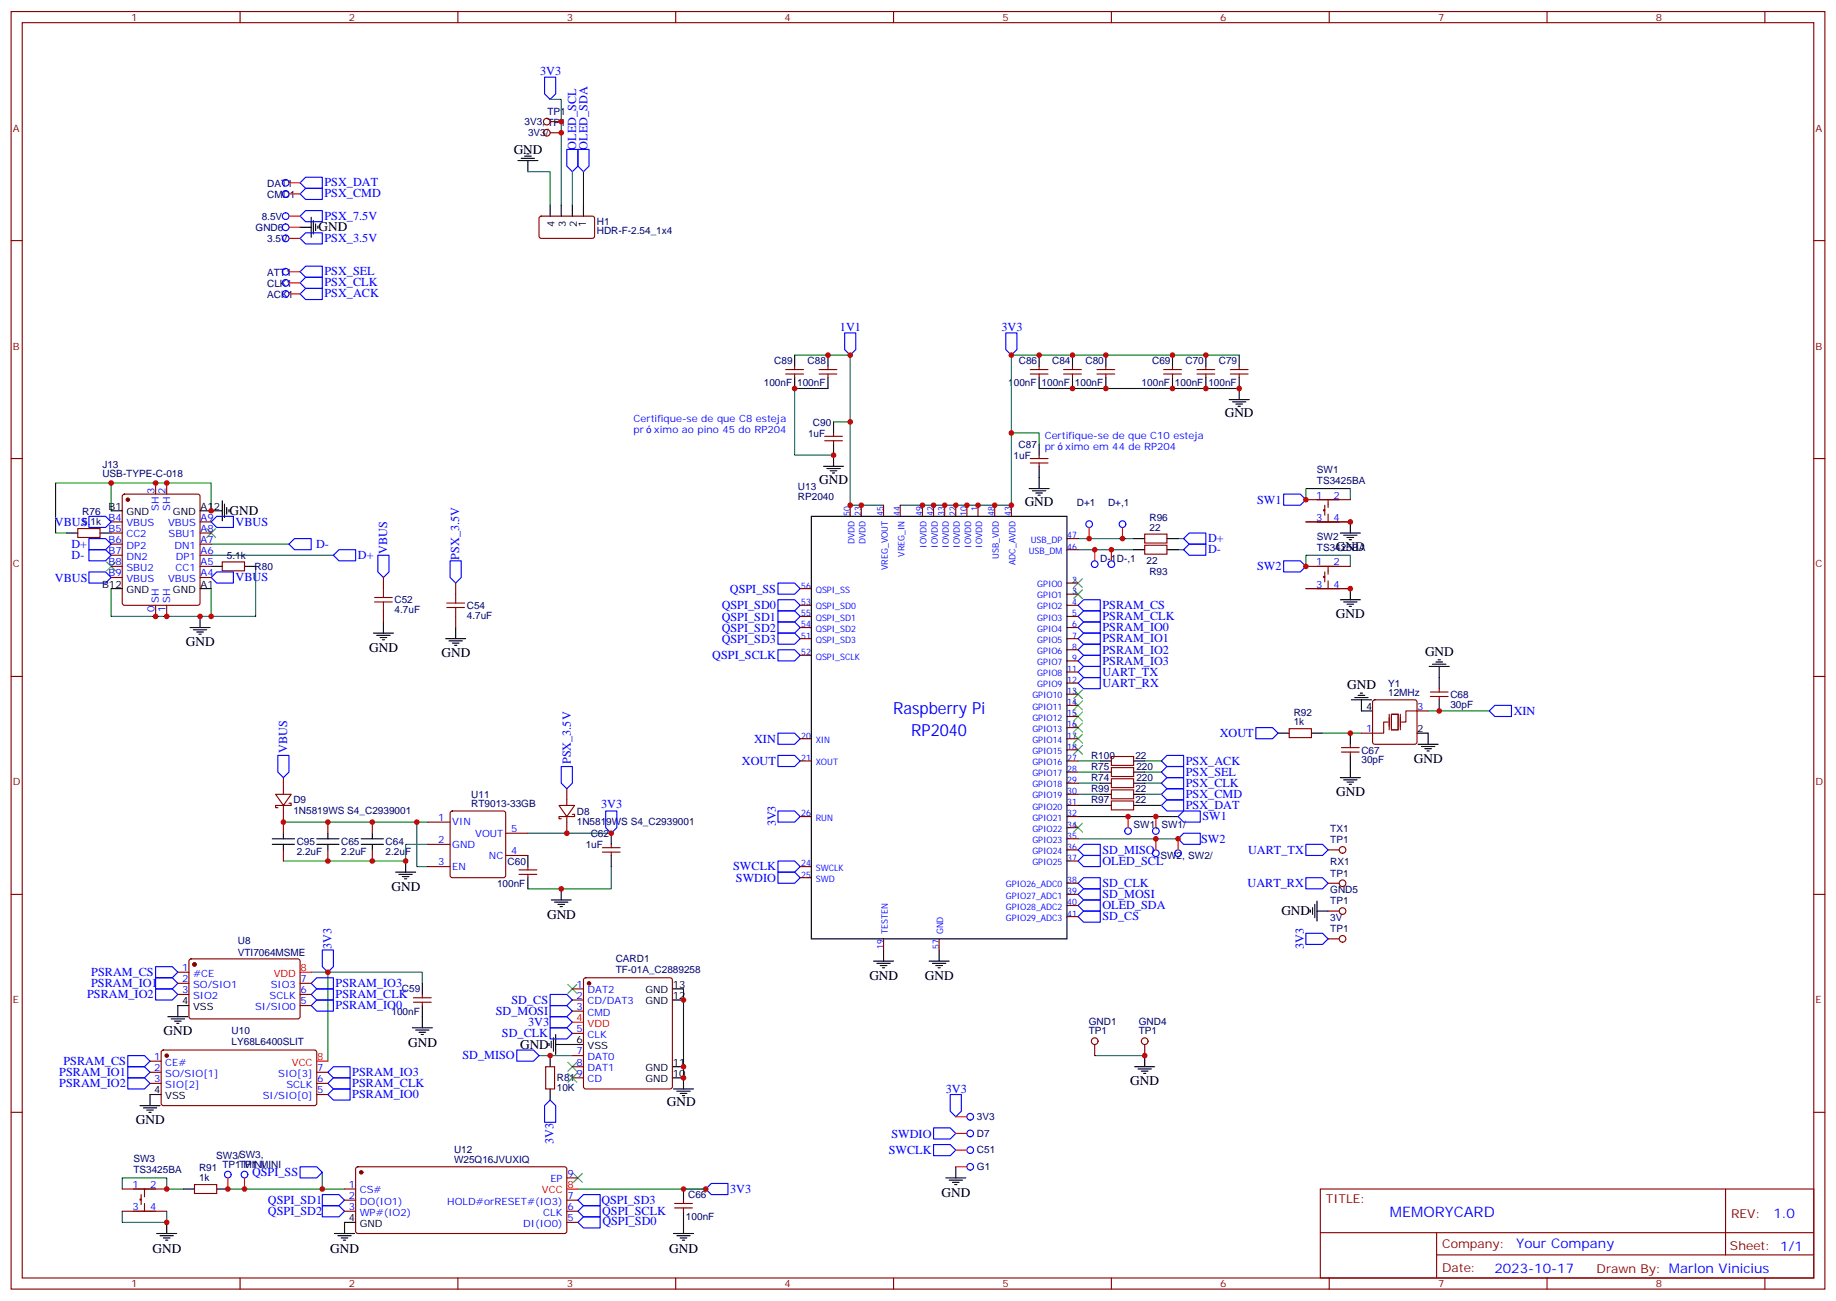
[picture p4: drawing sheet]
<svg xmlns="http://www.w3.org/2000/svg" width="583mm" height="413mm" viewBox="0 0 583 413" stroke-linecap="round" stroke-linejoin="round" font-family="sans-serif">
<g fill="none" stroke="#870000" stroke-width=".35">
<path d="M3.5 3.7h575.8v405.3h-575.8zM7.1 7.2h568.6v398.3h-568.6zM76.2 3.7v3.5M145.3 3.7v3.5M214.5 3.7v3.5M283.6 3.7v3.5M352.8 3.7v3.5M421.9 3.7v3.5M491.1 3.7v3.5M560.2 3.7v3.5M3.5 76.3h3.6M171.3 68.8l.5-.2h16.5l.4 .7v5.9l-.7 .4h-16.5l-.4-.7v-5.6z"/>
<path d="M575.7 76.3h3.6M249.4 118.7h5.7M249.4 117.3h5.7M252.2 116.2v1.1M252.2 118.7v1M260 118.7h5.6M260 117.3h5.6M262.8 116.2v1.1M262.8 118.7v1M327 118.7h5.7M327 117.3h5.7M329.8 116.2v1.1"/>
<path d="M329.8 118.7v1M337.6 118.7h5.7M337.6 117.3h5.7M340.4 116.2v1.1M340.4 118.7v1M348.2 118.7h5.6M348.2 117.3h5.6M351 116.2v1.1M351 118.7v1M369.4 118.7h5.6M369.4 117.3h5.6M372.2 116.2v1.1"/>
<path d="M372.2 118.7v1M379.9 118.7h5.7M379.9 117.3h5.7M382.8 116.2v1.1M382.8 118.7v1M390.5 118.7h5.7M390.5 117.3h5.7M393.3 116.2v1.1M393.3 118.7v1M261.8 139.8h5.6M261.8 138.4h5.6M264.6 137.4v1"/>
<path d="M264.6 139.8v1.1M3.5 145.5h3.6M39 157l.5-.2h23.3l.5 .2 .2 .5v33.8l-.2 .5-.5 .3h-23.3l-.5-.3-.2-.5v-33.8zM49.4 153.2v3.6M52.9 153.2v3.6M327 145.5h5.7M327 146.9h5.7M329.8 144.4v1.1M329.8 146.9v1.1M414.5 158.5h14.1M421.6 158.5v2.5M575.7 145.5h3.6"/>
<path d="M24.7 167.7h7v2.8h-7zM35.3 165.6h3.5M35.3 169.1h3.5M35.3 172.6h3.5M35.3 176.2h3.5M35.3 179.7h3.5M63.5 165.6h3.5M63.5 169.1h3.5M63.5 172.6h3.5M63.5 176.2h3.5M63.5 179.7h3.5M70.6 178.3h7v2.8h-7z"/>
<path d="M269.9 160.3v3.5M273.4 160.3v3.5M280.5 160.3v3.5M285.8 160.3v3.5M292.8 160.3v3.5M296.3 160.3v3.5M299.9 160.3v3.5M303.4 160.3v3.5M306.9 160.3v3.5M310.4 160.3v3.5M315.7 160.3v3.5M321 160.3v3.5"/>
<path d="M338.7 170.9h3.5M338.7 174.4h3.5M363.4 173h7v2.8h-7zM363.4 169.5h7v2.8h-7zM414.5 165.6h14.1M414.5 179.7h14.1M420.5 161.7h-.3v.4h.3M420.5 160.3v3.2M421.6 163.1v2.5M421.6 179.7v2.5M35.3 183.2h3.5M49.4 192.1v3.5"/>
<path d="M52.9 192.1v3.5M63.5 183.2h3.5M121.7 183.2v3.6M121.7 193.8v3.5M144.6 185v3.5M144.6 195.6v3.5M254 186.8h3.5M254 199.1h3.5M254 195.6h3.5M254 192.1h3.5M338.7 199.1h3.5M338.7 195.6h3.5"/>
<path d="M338.7 192.1h3.5M338.7 188.5h3.5M338.7 185h3.5M414.5 186.8h14.1M420.5 182.9h-.3v.3h.3M420.5 181.5v3.1M421.6 184.3v2.5M3.5 214.6h3.6M254 202.6h3.5M254 207.9h3.5M338.7 209.7h3.5M338.7 206.2h3.5"/>
<path d="M338.7 202.6h3.5M338.7 216.7h3.5M338.7 213.2h3.5M454 219.6h5.7M456.8 218.5v1.1M575.7 214.6h3.6M254 234.4h3.5M338.7 234.4h3.5M338.7 237.9h3.5M338.7 230.9h3.5M338.7 227.3h3.5M338.7 223.8h3.5"/>
<path d="M338.7 220.3h3.5M409.2 231.2h7.1v2.8h-7.1zM425.8 238.6h5.6M425.8 237.2h5.6M428.6 236.1v1.1M428.6 238.6v1.1M432.2 232.6h3.5M435.9 222.2l.5-.2h12.7l.5 .2 .2 .5v12.7l-.2 .5-.5 .2h-12.7l-.5-.2-.2-.5v-12.7zM449.8 225.6h3.5M454 221h5.7M456.8 221v1M87.5 252h4.9l-2.4 3.6z"/>
<path d="M90 246.7v5.3M90 255.6v8.8M91.7 254.8h.7v.8h-4.9v.7h.7M143.1 257.5l.5-.2h16.2l.5 .2 .2 .5v19.8l-.2 .5-.5 .2h-16.2l-.5-.3-.2-.4v-19.8zM177.4 255.6h5l-2.5 3.5zM179.9 250.3v5.3M179.9 259.1v5.3M181.7 258.4h.7v.7h-5v.7h.8M254 259.1h3.5M254 241.4h3.5M338.7 259.1h3.5M338.7 255.6h3.5"/>
<path d="M338.7 252h3.5M338.7 248.5h3.5M338.7 245h3.5M338.7 241.4h3.5M352.8 247.1h7v2.8h-7zM352.8 243.6h7v2.8h-7zM352.8 254.1h7v2.9h-7zM352.8 250.6h7v2.8h-7zM352.8 240h7v2.9h-7zM90 269.7v3.5M104.1 260.8v3.6M104.1 269.7v3.5"/>
<path d="M118.2 260.8v3.6M118.2 269.7v3.5M135.8 260.8h7.1M135.8 267.9h7.1M135.8 275h7.1M160.5 271.4h7.1M160.5 264.4h7.1M164.7 277.4h5.7M164.7 276h5.7M167.6 275v1M167.6 277.4v1.1M191.2 270.4h5.6"/>
<path d="M191.2 269h5.6M194 267.9v1.1M194 270.4v1M254 275h3.5M254 278.5h3.5M338.7 273.2h3.5M338.7 269.7h3.5M338.7 266.1h3.5M338.7 262.6h3.5M3.5 283.8h3.6M280.5 297.9v3.5M298.1 297.9v3.5"/>
<path d="M338.7 283.8h3.5M338.7 290.8h3.5M338.7 287.3h3.5M338.7 280.2h3.5M575.7 283.8h3.6M56.4 308.5h3.6M56.4 312h3.6M56.4 315.5h3.6M60.2 304.4l.5-.2 34.1 .1 .4 .6v18l-.7 .4-34.1-.1-.4-.6v-17.7zM95.2 312h3.6M95.2 315.5h3.6M95.2 319.1h3.6"/>
<path d="M131.2 318h5.7M131.2 316.6h5.7M134.1 315.5v1.1M134.1 318v1.1M181.7 317.3h3.5M181.7 313.8h3.5M185.4 310.4l.5-.2h26.8l.5 .2 .2 .5v33.9l-.2 .5-.5 .2h-26.8l-.5-.2-.2-.5v-33.9zM47.6 336.7h3.6M51.4 333.4l.5-.2h48.2l.4 .7v16.5l-.7 .4-48.2-.1-.4-.6v-16.2zM173.2 338.5h2.8v7h-2.8zM181.7 338.5h3.5M181.7 334.9h3.5"/>
<path d="M181.7 327.9h3.5M181.7 320.8h3.5M3.5 352.9h3.6M47.6 340.2h3.6M47.6 343.7h3.6M100.5 340.2h3.6M100.5 343.7h3.6M100.5 347.3h3.6M181.7 342h3.5M575.7 352.9h3.6M38.8 377.3h14.1M44.8 379v3.2"/>
<path d="M45.9 377.3v2.4M61.7 375.8h7.1v2.9h-7.1zM109.4 377.3h3.5M113.1 370.4l.5-.2 65.9 .1 .4 .6v20l-.7 .5-65.9-.1-.4-.6v-19.8zM179.9 373.7h3.5M419.1 377.3h156.6v28.2h-156.6zM547.7 377.3v20.9M38.8 384.3h14.1M44.8 380.4h-.4v.4h.4M45.9 381.8v2.5M109.4 384.3h3.5M109.4 380.8h3.5"/>
<path d="M179.9 384.3h3.5M179.9 380.8h3.5M179.9 387.8h3.5M214.1 383.3h5.7M214.1 381.8h5.7M217 380.8v1M217 383.3v1M419.1 391.1h156.5M456 398.2h119.6M456 391.1v14.1M76.2 405.5v3.5M145.3 405.5v3.5"/>
<path d="M214.5 405.5v3.5M283.6 405.5v3.5M352.8 405.5v3.5M421.9 405.5v3.5M491.1 405.5v3.5M560.2 405.5v3.5"/>
</g>
<g fill="none" stroke="#000" stroke-width=".35">
<path d="M164.4 50.9h6.3M165.5 50.2h4.2M166.5 49.5h2.1M167.2 48.8h.7M167.6 50.9v3.6M95.2 72.1h3.6M98.8 68.9v6.4M99.5 70v4.2M100.2 71v2.2M100.9 71.8v.7M174.6 65.1v3.5M178.2 65.1v3.5"/>
<path d="M181.7 65.1v3.5M185.2 65.1v3.5M252.2 112.7v3.5M252.2 119.7v3.6M262.8 112.7v3.5M262.8 119.7v3.6M329.8 112.7v3.5M329.8 119.7v3.6M340.4 112.7v3.5M340.4 119.7v3.6M351 112.7v3.5M351 119.7v3.6"/>
<path d="M372.2 112.7v3.5M372.2 119.7v3.6M382.8 112.7v3.5M382.8 119.7v3.6M393.3 112.7v3.5M393.3 119.7v7.1M264.6 133.8v3.6M390.2 126.8h6.3M391.2 127.5h4.3M392.3 128.2h2.1M393 128.9h.7M70.6 158.9v6.3"/>
<path d="M71.3 159.9v4.3M261.4 148h6.4M262.5 148.7h4.2M263.5 149.4h2.1M264.2 150.1h.7M264.6 140.9v7.1M326.7 155h6.3M327.7 155.7h4.3M328.8 156.4h2.1M329.5 157.1h.7M329.8 140.9v3.5M329.8 148v7"/>
<path d="M21.2 169.1h3.5M31.7 169.1h3.6M35.3 162.1h3.5M63.5 162.1h7.1M67 179.7h3.6M72 161v2.1M72.7 161.7v.7M77.6 179.7h3.5M257.5 163.8h81.2v134.1h-81.2zM359.8 174.4h3.6M359.8 170.9h3.6M370.4 174.4h3.5"/>
<path d="M370.4 170.9h3.5M425.4 169.1h6.4M426.5 169.8h4.2M427.6 170.5h2.1M428.3 171.2h.7M428.6 165.6v3.5M35.3 186.8h3.5M60.3 199.1h6.4M61.4 199.8h4.2M63.5 195.6v3.5M63.5 186.8h3.5M121.7 197.3v3.6"/>
<path d="M144.6 199.1v3.5M425.4 190.3h6.4M426.5 191h4.2M427.6 191.7h2.1M428.3 192.4h.7M428.6 186.8v3.5M62.4 200.5h2.2M63.1 201.2h.8M118.5 200.9h6.4M119.6 201.6h4.2M120.6 202.3h2.2M121.4 203h.7"/>
<path d="M141.5 202.6h6.3M142.5 203.3h4.3M143.6 204h2.1M144.3 204.8h.7M431.8 219.9h.7M453.7 211.5h6.3M454.7 210.7h4.3M455.8 210h2.1M456.5 209.3h.7M456.8 211.5v7M405.7 232.6h3.5M416.3 232.6h3.5"/>
<path d="M428.6 232.6v3.5M428.6 239.7v7M429 222h6.3M430 221.3h4.3M431.1 220.6h2.1M432.2 222v3.6h3.5M449.8 232.6h3.5v3.5M450.1 236.1h6.4M451.2 236.9h4.2M452.3 237.6h2.1M453 238.3h.7M456.8 222v3.6"/>
<path d="M349.2 248.5h3.6M349.2 245h3.6M349.2 255.6h3.6M349.2 252h3.6M349.2 241.4h3.6M359.8 248.5h3.6M359.8 245h3.6M359.8 255.6h3.6M359.8 252h3.6M359.8 241.4h3.6M425.4 246.7h6.4M426.5 247.4h4.2"/>
<path d="M427.6 248.1h2.1M428.3 248.8h.7M86.4 267.9h7.1M86.4 266.1h7.1M90 264.4v1.7M90 267.9v1.8M100.5 267.9h7.1M100.5 266.1h7.1M104.1 264.4v1.7M104.1 267.9v1.8M114.7 267.9h7M114.7 266.1h7"/>
<path d="M118.2 264.4v1.7M118.2 267.9v1.8M125.6 276.7h6.3M126.6 277.4h4.3M127.7 278.1h2.1M128.4 278.8h.7M128.8 273.2v3.5M167.6 271.4v3.6M167.6 278.5v3.5M194 264.4v3.5M194 271.4v3.6M175 285.5h6.3"/>
<path d="M176 286.2h4.3M177.1 286.9h2.1M177.8 287.7h.7M178.2 282v3.5M415.9 288.7v.7M416.6 288v2.1M417.3 286.9v4.3M418 289.1h3.6M418 285.9v6.3M60 319.1h-3.6v3.5M134.1 312v3.5M134.1 319.1v7"/>
<path d="M213.4 313.8h3.6M213.4 317.3h3.6M277.3 304.9h6.3M278.3 305.6h4.3M279.4 306.4h2.1M280.1 307.1h.7M280.5 301.4v3.5M294.9 304.9h6.4M296 305.6h4.2M297 306.4h2.2M297.7 307.1h.7M298.1 301.4v3.5"/>
<path d="M53.3 322.6h6.3M54.3 323.3h4.3M55.4 324h2.1M56.1 324.7h.7M130.9 326.1h6.3M131.9 326.8h4.3M133 327.5h2.1M133.7 328.2h.7M174.3 331v.8M174.6 334.9v3.6M175 330.3v2.2M175.7 329.3v4.2"/>
<path d="M176.4 331.4h3.5M176.4 328.2v6.4M181.7 331.4h3.5M213.4 338.5h3.6M360.2 338.5h6.3M361.2 339.2h4.3M362.3 339.9h2.1M363.4 334.9v3.6M44.4 350.8h6.4M45.5 351.5h4.2M46.6 352.2h2.1M47.3 352.9h.7"/>
<path d="M51.2 347.3h-3.6v3.5M174.6 345.5v3.5M213.4 342h3.6v3.5M213.8 345.5h6.3M214.8 346.2h4.3M215.9 346.9h2.1M216.6 347.6h.7M363 340.6h.7M58.2 377.3h3.5M68.8 377.3h3.5M217 377.3v3.5M300.2 373.7h6.4"/>
<path d="M301.3 374.4h4.2M302.3 375.1h2.1M303 375.8h.7M303.4 370.2v3.5M49.7 391.4h6.4M50.8 392.1h4.2M51.9 392.8h2.1M52.6 393.5h.7M52.9 387.8v3.6M106.2 391.4h6.3M107.2 392.1h4.3M108.3 392.8h2.1"/>
<path d="M109 393.5h.7M112.9 387.8h-3.5v3.6M213.8 391.4h6.3M214.8 392.1h4.3M215.9 392.8h2.1M216.6 393.5h.7M217 384.3v7.1"/>
</g>
<g fill="none" stroke="#008700" stroke-width=".35">
<path d="M174.6 31.5h3.6v33.6M167.6 54.5h7v10.6M181.7 54.5v10.6M185.2 54.5v10.6M252.2 112.7h17.7v21.1M393.3 112.7h-72.3v24.7M262.8 123.3h-10.6v21.1h12.4M264.6 133.8h5.3v26.5h10.6M329.8 123.3h63.5M35.3 153.2h-17.7v15.9h3.6M329.8 140.9v-3.5h-8.8v22.9h-35.2M414.5 158.5v-3.5h14.1v3.5"/>
<path d="M35.3 162.1v-8.9h31.7v8.9M67 176.2h38.8M67 172.6h24.7M81.1 179.7v15.9h-14.1M342.2 174.4h17.6M342.2 170.9h17.6M373.9 174.4h1.8M373.9 170.9h1.8M414.5 179.7v-3.5h14.1v3.5M414.5 165.6h14.1M35.3 186.8v8.8h31.7v-8.8M414.5 186.8h14.1"/>
<path d="M419.8 232.6h12.4M453.3 225.6h19.4M342.2 259.1h31.7M342.2 255.6h7M342.2 252h7M342.2 248.5h7M342.2 245h7M342.2 241.4h7M363.4 255.6h5.3M363.4 252h5.3M363.4 248.5h5.3M363.4 245h5.3"/>
<path d="M363.4 241.4h5.3M90 260.8h45.8M132.3 260.8v14.2h3.5M135.8 267.9h-7v5.3h-38.8M167.6 264.4h26.4M194 275v7h-26.4M342.2 266.1h31.7M98.8 308.5h5.3v28.2M104.1 308.5h30v3.5M217 313.8v28.2M171.1 334.9h10.6M179.9 331.4h1.8"/>
<path d="M347.5 334.9h15.9M38.8 377.3v-3.6h14.1v3.6h5.3M72.3 377.3h30M102.3 372v5.3h7.1M183.4 377.3h40.6M38.8 384.3v3.5h14.1v-3.5"/>
</g>
<g fill="none" stroke="#850000" stroke-width=".35">
<path d="M174.6 38.6h3.6M174.6 42.1h3.6M421.6 269.7h3.5M421.6 297.9h3.5M421.6 289.1h3.5M421.6 280.2h3.5M347.5 331.4v3.5M363.4 331.4v3.5"/>
<circle cx="173.6" cy="38.6" r="1.06"/>
<circle cx="173.6" cy="42.1" r="1.06"/>
<circle cx="426.2" cy="269.7" r="1.06"/>
<circle cx="426.2" cy="297.9" r="1.06"/>
<circle cx="426.2" cy="280.2" r="1.06"/>
<circle cx="426.2" cy="289.1" r="1.06"/>
<circle cx="347.5" cy="330.3" r="1.06"/>
<circle cx="363.4" cy="330.3" r="1.06"/>
</g>
<g fill="none" stroke="#00f" stroke-width=".35">
<path d="M172.9 24.5h3.5v5.3l-1.8 1.7-1.7-1.7zM90.7 56.9a1.06 1.06 0 0 0-1 1.5 1.06 1.06 0 0 0 1.8 .3 1.06 1.06 0 0 0-.5-1.7l-.3-.1M95.2 58l1.8-1.8h5.3v3.6h-5.3zM179.9 47.4h3.5v5.3l-1.7 1.8-1.8-1.8zM183.4 47.4h3.6v5.3l-1.8 1.8-1.8-1.8zM90.7 74.6a1.06 1.06 0 0 0-1 1.5 1.06 1.06 0 0 0 1.8 .2 1.06 1.06 0 0 0-.5-1.7h-.3M90.7 67.5a1.06 1.06 0 0 0-1 1.5 1.06 1.06 0 0 0 1.8 .3 1.06 1.06 0 0 0-.5-1.7l-.3-.1M90.7 71a1.06 1.06 0 0 0-1 1.5 1.06 1.06 0 0 0 1.8 .3 1.06 1.06 0 0 0-.5-1.7l-.3-.1M90.7 60.5a1.06 1.06 0 0 0-1 1.5 1.06 1.06 0 0 0 1.8 .2 1.06 1.06 0 0 0-.5-1.7h-.3M95.2 61.5l1.8-1.7h5.3v3.5h-5.3zM97 73.9h5.3v3.5h-5.3l-1.8-1.8zM97 66.8h5.3v3.5h-5.3l-1.8-1.7z"/>
<path d="M90.7 85.2a1.06 1.06 0 0 0-1 1.5 1.06 1.06 0 0 0 1.8 .2 1.06 1.06 0 0 0-.5-1.7h-.3M90.7 92.2a1.06 1.06 0 0 0-1 1.5 1.06 1.06 0 0 0 1.8 .3 1.06 1.06 0 0 0-.5-1.7l-.3-.1M90.7 88.7a1.06 1.06 0 0 0-1 1.5 1.06 1.06 0 0 0 1.8 .3 1.06 1.06 0 0 0-.5-1.8h-.3M95.2 93.3l1.8-1.8h5.3v3.5h-5.3zM95.2 89.7l1.8-1.7h5.3v3.5h-5.3zM95.2 86.2l1.8-1.7h5.3v3.5h-5.3zM268.1 105.6h3.5v5.3l-1.7 1.8-1.8-1.8zM319.3 105.6h3.5v5.3l-1.8 1.8-1.7-1.8zM407.5 156.8h5.2l1.8 1.7-1.8 1.8h-5.2zM28.2 170.9h5.3l1.8 1.7-1.8 1.8h-5.3zM28.2 174.4h5.3l1.8 1.8-1.8 1.7h-5.3zM28.2 163.8h5.3l1.8 1.8-1.8 1.8h-5.3z"/>
<path d="M67 165.6l1.8-1.8h5.3v3.6h-5.3zM91.7 172.6l1.8-1.7h5.3v3.5h-5.3zM105.8 176.2l1.8-1.8h5.3v3.5h-5.3zM119.9 176.2h3.6v5.3l-1.8 1.7-1.8-1.7zM142.9 177.9h3.5v5.3l-1.8 1.8-1.7-1.8zM375.7 170.9l1.8-1.8h5.3v3.5h-5.3zM377.5 172.6h5.3v3.6h-5.3l-1.8-1.8zM407.5 177.9h5.2l1.8 1.8-1.8 1.8h-5.2zM28.2 181.5h5.3l1.8 1.7-1.8 1.8h-5.3zM67 183.2l1.8-1.7h5.3v3.5h-5.3zM246.9 185h5.3l1.8 1.8-1.8 1.7h-5.3zM246.9 190.3h5.3l1.8 1.8-1.8 1.7h-5.3z"/>
<path d="M246.9 193.8h5.3l1.8 1.8-1.8 1.7h-5.3zM246.9 197.3h5.3l1.8 1.8-1.8 1.8h-5.3zM342.2 192.1l1.8-1.8h5.2v3.5h-5.2zM342.2 199.1l1.8-1.8h5.2v3.6h-5.2zM342.2 195.6l1.8-1.8h5.2v3.5h-5.2zM246.9 200.9h5.3l1.8 1.7-1.8 1.8h-5.3zM246.9 206.2h5.3l1.8 1.7-1.8 1.8h-5.3zM342.2 216.7l1.8-1.7h5.2v3.5h-5.2zM342.2 213.2l1.8-1.7h5.2v3.5h-5.2zM342.2 209.7l1.8-1.8h5.2v3.6h-5.2zM342.2 206.2l1.8-1.8h5.2v3.5h-5.2zM342.2 202.6l1.8-1.7h5.2v3.5h-5.2z"/>
<path d="M88.2 239.7h3.5v5.3l-1.7 1.7-1.8-1.7zM246.9 232.6h5.3l1.8 1.8-1.8 1.7h-5.3zM246.9 239.7h5.3l1.8 1.7-1.8 1.8h-5.3zM398.6 230.9h5.3l1.8 1.7-1.8 1.8h-5.3zM472.7 225.6l1.8-1.8h5.3v3.5h-5.3zM178.2 243.2h3.5v5.3l-1.8 1.8-1.7-1.8zM192.3 257.3h3.5v5.3l-1.8 1.8-1.7-1.8zM246.9 257.3h5.3l1.8 1.8-1.8 1.7h-5.3zM368.7 255.6l1.7-1.8h5.3v3.5h-5.3zM368.7 252l1.7-1.7h5.3v3.5h-5.3zM368.7 248.5l1.7-1.8h5.3v3.6h-5.3zM368.7 241.4l1.7-1.7h5.3v3.5h-5.3z"/>
<path d="M370.4 243.2h5.3v3.5h-5.3l-1.7-1.7zM373.9 259.1l1.8-1.8h5.3v3.5h-5.3zM246.9 273.2h5.3l1.8 1.8-1.8 1.7h-5.3zM246.9 276.7h5.3l1.8 1.8-1.8 1.7h-5.3zM342.2 273.2l1.8-1.8h5.2v3.6h-5.2zM342.2 269.7l1.8-1.8h5.2v3.5h-5.2zM357 263.7a1.06 1.06 0 0 1 1.5-1 1.06 1.06 0 0 1 .3 1.8 1.06 1.06 0 0 1-1.7-.5l-.1-.3M365.8 263.7a1.06 1.06 0 0 1 1.5-1 1.06 1.06 0 0 1 .3 1.8 1.06 1.06 0 0 1-1.7-.5l-.1-.3M373.9 266.1l1.8-1.7h5.3v3.5h-5.3zM414.5 278.5h5.3l1.8 1.7-1.8 1.8h-5.3zM414.5 267.9h5.3l1.8 1.8-1.8 1.7h-5.3zM342.2 290.8l1.8-1.7h5.2v3.5h-5.2z"/>
<path d="M342.2 287.3l1.8-1.8h5.2v3.6h-5.2zM342.2 283.8l1.8-1.8h5.2v3.5h-5.2zM342.2 280.2l1.8-1.7h5.2v3.5h-5.2zM414.5 296.1h5.3l1.8 1.8-1.8 1.7h-5.3zM49.4 310.2h5.3l1.7 1.8-1.7 1.8h-5.3zM49.4 313.8h5.3l1.7 1.7-1.7 1.8h-5.3zM49.4 306.7h5.3l1.7 1.8-1.7 1.7h-5.3zM98.8 319.1l1.7-1.8h5.3v3.5h-5.3zM98.8 312l1.7-1.8h5.3v3.6h-5.3zM100.5 313.8h5.3v3.5h-5.3l-1.7-1.8zM102.3 301.4h3.5v5.3l-1.7 1.8-1.8-1.8zM174.6 315.5h5.3l1.8 1.8-1.8 1.8h-5.3z"/>
<path d="M174.6 319.1h5.3l1.8 1.7-1.8 1.8h-5.3zM40.6 338.5h5.3l1.7 1.7-1.7 1.8h-5.3zM40.6 334.9h5.3l1.7 1.8-1.7 1.8h-5.3zM105.8 338.5h5.3v3.5h-5.3l-1.7-1.8zM164 333.2h5.3l1.8 1.7-1.8 1.8h-5.3zM174.6 322.6h5.3l1.8 1.7-1.8 1.8h-5.3zM174.6 326.1h5.3l1.8 1.8-1.8 1.7h-5.3zM40.6 342h5.3l1.7 1.7-1.7 1.8h-5.3zM104.1 343.7l1.7-1.7h5.3v3.5h-5.3zM105.8 345.5h5.3v3.5h-5.3l-1.7-1.7zM174.6 349l1.8 1.8v5.3h-3.5v-5.3zM296.3 357.9h5.3l1.8 1.7-1.8 1.8h-5.3z"/>
<path d="M301.6 347.3h3.6v5.3l-1.8 1.7-1.8-1.7zM95.2 370.2h5.3l1.8 1.8-1.8 1.7h-5.3zM102.3 379h5.3l1.8 1.8-1.8 1.8h-5.3zM224 377.3l1.8-1.8h5.3v3.5h-5.3zM296.3 363.1h5.3l1.8 1.8-1.8 1.8h-5.3zM102.3 382.6h5.3l1.8 1.7-1.8 1.8h-5.3zM183.4 384.3l1.8-1.7h5.3v3.5h-5.3zM183.4 380.8l1.8-1.8h5.3v3.6h-5.3zM183.4 387.8l1.8-1.7h5.3v3.5h-5.3z"/>
<circle cx="345.7" cy="166.3" r="1.06"/>
<circle cx="347.5" cy="179" r="1.06"/>
<circle cx="352.8" cy="179" r="1.06"/>
<circle cx="356.3" cy="166.3" r="1.06"/>
<circle cx="366.9" cy="270.7" r="1.06"/>
<circle cx="373.9" cy="270.7" r="1.06"/>
<circle cx="308" cy="354.3" r="1.06"/>
<circle cx="308" cy="359.6" r="1.06"/>
<circle cx="72.3" cy="372.7" r="1.06"/>
<circle cx="77.6" cy="372.7" r="1.06"/>
<circle cx="308" cy="364.9" r="1.06"/>
<circle cx="308" cy="370.2" r="1.06"/>
</g>
<g fill="none" stroke="#f00" stroke-width=".35">
<path d="M91.7 58h3.5M91.7 75.6h3.5M91.7 68.6h3.5M91.7 72.1h3.5M91.7 61.5h3.5M91.7 86.2h3.5M91.7 93.3h3.5M91.7 89.7h3.5M345.7 167.4v3.5M347.5 174.4v3.5M352.8 174.4v3.5M356.3 167.4v3.5"/>
<path d="M358.1 259.1v3.5M366.9 259.1v3.5M366.9 266.1v3.6M373.9 266.1v3.6M95.2 308.5h3.6M100.5 336.7h3.6M181.7 324.3h3.5M303.4 359.6h3.5M303.4 354.3h3.5M72.3 373.7v3.6M77.6 373.7v3.6M179.9 377.3h3.5"/>
<path d="M303.4 370.2h3.5M303.4 364.9h3.5"/>
</g>
<g fill="none" stroke="#3c3" stroke-width=".35">
<path d="M33.9 178.3l2.8 2.8M36.7 178.3l-2.8 2.8M65.6 167.7l2.8 2.8M68.4 167.7l-2.8 2.8M340.8 187.1l2.8 2.8M340.8 183.6l2.8 2.8M343.6 187.1l-2.8 2.8M343.6 183.6l-2.8 2.8M340.8 218.9l2.8 2.8M343.6 218.9l-2.8 2.8M340.8 236.5l2.8 2.8M340.8 233l2.8 2.8"/>
<path d="M340.8 229.4l2.8 2.9M340.8 225.9l2.8 2.8M340.8 222.4l2.8 2.8M343.6 236.5l-2.8 2.8M343.6 233l-2.8 2.8M343.6 229.4l-2.8 2.9M343.6 225.9l-2.8 2.8M343.6 222.4l-2.8 2.8M340.8 261.2l2.8 2.8M343.6 261.2l-2.8 2.8M180.3 312.3l2.8 2.9M183.1 312.3l-2.8 2.9"/>
<path d="M180.3 337l2.8 2.9M183.1 337l-2.8 2.9M180.3 340.6l2.8 2.8M183.1 340.6l-2.8 2.8M182 372.3l2.9 2.8M184.9 372.3l-2.9 2.8"/>
</g>
<path d="M118.9 191h5.6M118.9 189.6h5.6M121.7 186.8v2.8M121.7 191v2.8M141.8 192.8h5.7M141.8 191.3h5.7M144.6 188.5v2.8M144.6 192.8v2.8" fill="none" stroke="#a10000" stroke-width=".35"/>
<g fill="#870000" stroke="#870000" stroke-width=".35">
<circle cx="40.6" cy="158.5" r=".53"/>
<circle cx="61.7" cy="306" r=".53"/>
<circle cx="52.9" cy="334.9" r=".53"/>
<circle cx="187" cy="312" r=".53"/>
<circle cx="114.7" cy="372" r=".53"/>
</g>
<path d="M440.6 229.1h-1.4v3.5h-3.5M441 226.6v5M441.7 226.6h2.1v5h-2.1zM444.5 226.6v5M449.8 225.6h-3.5v3.5h-1.4" fill="none" stroke="#870012" stroke-width=".35"/>
<g fill="#c00">
<circle cx="363.4" cy="334.9" r=".88"/>
<circle cx="178.2" cy="38.6" r=".88"/>
<circle cx="178.2" cy="42.1" r=".88"/>
<circle cx="373.9" cy="266.1" r=".88"/>
<circle cx="366.9" cy="266.1" r=".88"/>
<circle cx="366.9" cy="259.1" r=".88"/>
<circle cx="358.1" cy="259.1" r=".88"/>
<circle cx="347.5" cy="174.4" r=".88"/>
<circle cx="352.8" cy="174.4" r=".88"/>
<circle cx="345.7" cy="170.9" r=".88"/>
<circle cx="356.3" cy="170.9" r=".88"/>
<circle cx="77.6" cy="377.3" r=".88"/>
<circle cx="72.3" cy="377.3" r=".88"/>
<circle cx="292.8" cy="160.3" r=".88"/>
<circle cx="35.3" cy="153.2" r=".88"/>
<circle cx="67" cy="195.6" r=".88"/>
<circle cx="63.5" cy="195.6" r=".88"/>
<circle cx="52.9" cy="195.6" r=".88"/>
<circle cx="49.4" cy="195.6" r=".88"/>
<circle cx="49.4" cy="153.2" r=".88"/>
<circle cx="52.9" cy="153.2" r=".88"/>
<circle cx="67" cy="162.1" r=".88"/>
<circle cx="178.2" cy="282" r=".88"/>
<circle cx="104.1" cy="308.5" r=".88"/>
<circle cx="179.9" cy="264.4" r=".88"/>
<circle cx="194" cy="264.4" r=".88"/>
<circle cx="90" cy="260.8" r=".88"/>
<circle cx="128.8" cy="273.2" r=".88"/>
<circle cx="132.3" cy="260.8" r=".88"/>
<circle cx="118.2" cy="273.2" r=".88"/>
<circle cx="104.1" cy="273.2" r=".88"/>
<circle cx="118.2" cy="260.8" r=".88"/>
<circle cx="104.1" cy="260.8" r=".88"/>
<circle cx="174.6" cy="334.9" r=".88"/>
<circle cx="217" cy="338.5" r=".88"/>
<circle cx="217" cy="317.3" r=".88"/>
<circle cx="217" cy="342" r=".88"/>
<circle cx="52.9" cy="387.8" r=".88"/>
<circle cx="52.9" cy="377.3" r=".88"/>
<circle cx="102.3" cy="377.3" r=".88"/>
<circle cx="224" cy="377.3" r=".88"/>
<circle cx="217" cy="377.3" r=".88"/>
<circle cx="428.6" cy="232.6" r=".88"/>
<circle cx="456.8" cy="225.6" r=".88"/>
<circle cx="428.6" cy="165.6" r=".88"/>
<circle cx="428.6" cy="186.8" r=".88"/>
<circle cx="414.5" cy="179.7" r=".88"/>
<circle cx="414.5" cy="158.5" r=".88"/>
<circle cx="321" cy="112.7" r=".88"/>
<circle cx="393.3" cy="123.3" r=".88"/>
<circle cx="372.2" cy="123.3" r=".88"/>
<circle cx="382.8" cy="123.3" r=".88"/>
<circle cx="351" cy="123.3" r=".88"/>
<circle cx="340.4" cy="123.3" r=".88"/>
<circle cx="372.2" cy="112.7" r=".88"/>
<circle cx="382.8" cy="112.7" r=".88"/>
<circle cx="351" cy="112.7" r=".88"/>
<circle cx="340.4" cy="112.7" r=".88"/>
<circle cx="329.8" cy="112.7" r=".88"/>
<circle cx="321" cy="137.4" r=".88"/>
<circle cx="321" cy="160.3" r=".88"/>
<circle cx="310.4" cy="160.3" r=".88"/>
<circle cx="306.9" cy="160.3" r=".88"/>
<circle cx="303.4" cy="160.3" r=".88"/>
<circle cx="299.9" cy="160.3" r=".88"/>
<circle cx="296.3" cy="160.3" r=".88"/>
<circle cx="315.7" cy="160.3" r=".88"/>
<circle cx="269.9" cy="112.7" r=".88"/>
<circle cx="252.2" cy="123.3" r=".88"/>
<circle cx="264.6" cy="144.4" r=".88"/>
<circle cx="262.8" cy="112.7" r=".88"/>
<circle cx="269.9" cy="133.8" r=".88"/>
<circle cx="269.9" cy="160.3" r=".88"/>
<circle cx="273.4" cy="160.3" r=".88"/>
</g>
<g font-size="5.3" fill="#00f">
<text x="283.5" y="226.4">Raspberry Pi</text>
<text x="289.2" y="233.5">RP2040</text>
</g>
<text font-size="4.6" fill="#00f" x="441.2" y="386.3">MEMORYCARD</text>
<g font-size="4.2">
<text x="163.1" y="48.7">GND</text>
<text x="101.1" y="73.4">GND</text>
<text x="388.8" y="132.4">GND</text>
<text x="260" y="153.6">GND</text>
<text x="325.3" y="160.7">GND</text>
<text x="72.8" y="163.4">GND</text>
<text x="424" y="174.8">GND</text>
<text x="424" y="195.9">GND</text>
<text x="59" y="205.1">GND</text>
<text x="117.2" y="206.8">GND</text>
<text x="140.1" y="208.6">GND</text>
<text x="452.3" y="208.1">GND</text>
<text x="427.6" y="218.7">GND</text>
<text x="448.8" y="242.1">GND</text>
<text x="424.1" y="252.7">GND</text>
<text x="124.3" y="282.7">GND</text>
<text x="173.6" y="291.5">GND</text>
<text x="406.7" y="290.4">GND</text>
<text x="275.9" y="310.9">GND</text>
<text x="293.6" y="310.9">GND</text>
<text x="51.9" y="328.5">GND</text>
<text x="129.5" y="332.1">GND</text>
<text x="165.1" y="332.7">GND</text>
<text x="358.8" y="344.1">GND</text>
<text x="211.7" y="350.8">GND</text>
<text x="43.1" y="356.8">GND</text>
<text x="298.9" y="379.7">GND</text>
<text x="48.4" y="397.4">GND</text>
<text x="104.8" y="397.4">GND</text>
<text x="212.4" y="397.4">GND</text>
</g>
<g font-size="4.2" fill="#00f">
<text x="562.9" y="386.5">1.0</text>
<text x="481.3" y="396.1">Your Company</text>
<text x="474.4" y="403.9">2023-10-17</text>
</g>
<g font-size="3.9" fill="#00f">
<text x="171.5" y="23.9">3V3</text>
<text x="182.9" y="47.5" transform="rotate(-90 182.9 47.5)">OLED_SCL</text>
<text x="186.5" y="47.5" transform="rotate(-90 186.5 47.5)">OLED_SDA</text>
<text x="103" y="59.1">PSX_DAT</text>
<text x="103" y="62.6">PSX_CMD</text>
<text x="103" y="69.7">PSX_7.5V</text>
<text x="103" y="76.7">PSX_3.5V</text>
<text x="103" y="87.3">PSX_SEL</text>
<text x="103" y="94.4">PSX_ACK</text>
<text x="103" y="90.8">PSX_CLK</text>
<text x="266.6" y="105">1V1</text>
<text x="317.9" y="105">3V3</text>
<text x="399" y="159.8">SW1</text>
<text x="17.5" y="166.9">VBUS</text>
<text x="74.8" y="166.8">VBUS</text>
<text x="22.7" y="173.9">D+</text>
<text x="100.3" y="173.9">D-</text>
<text x="383.5" y="172.1">D+</text>
<text x="22.7" y="177.4">D-</text>
<text x="113.6" y="177.4">D+</text>
<text x="122.8" y="175.8" transform="rotate(-90 122.8 175.8)">VBUS</text>
<text x="145.8" y="177.6" transform="rotate(-90 145.8 177.6)">PSX_3.5V</text>
<text x="383.5" y="175.6">D-</text>
<text x="17.5" y="184.5">VBUS</text>
<text x="74.8" y="184.4">VBUS</text>
<text x="399" y="180.9">SW2</text>
<text x="231.7" y="188.1">QSPI_SS</text>
<text x="229.1" y="193.3">QSPI_SD0</text>
<text x="229.1" y="196.9">QSPI_SD1</text>
<text x="350" y="193.2">PSRAM_CS</text>
<text x="350" y="196.8">PSRAM_CLK</text>
<text x="229.1" y="200.4">QSPI_SD2</text>
<text x="229.1" y="203.9">QSPI_SD3</text>
<text x="350" y="203.8">PSRAM_IO1</text>
<text x="350" y="200.3">PSRAM_IO0</text>
<text x="226.1" y="209.2">QSPI_SCLK</text>
<text x="350" y="207.4">PSRAM_IO2</text>
<text x="350" y="214.4">UART_TX</text>
<text x="350" y="210.9">PSRAM_IO3</text>
<text x="350" y="217.9">UART_RX</text>
<text x="480.5" y="226.8">XIN</text>
<text x="387.2" y="233.9">XOUT</text>
<text x="91.2" y="239" transform="rotate(-90 91.2 239)">VBUS</text>
<text x="239.4" y="235.6">XIN</text>
<text x="181.2" y="242.5" transform="rotate(-90 181.2 242.5)">PSX_3.5V</text>
<text x="235.5" y="242.7">XOUT</text>
<text x="376.4" y="242.6">PSX_ACK</text>
<text x="376.4" y="249.7">PSX_CLK</text>
<text x="376.4" y="246.2">PSX_SEL</text>
<text x="190.8" y="256.4">3V3</text>
<text x="376.4" y="256.7">PSX_DAT</text>
<text x="376.4" y="253.2">PSX_CMD</text>
<text x="246.3" y="262.2" transform="rotate(-90 246.3 262.2)">3V3</text>
<text x="381.7" y="260.3">SW1</text>
<text x="381.3" y="267.4">SW2</text>
<text x="350" y="274.4">OLED_SCL</text>
<text x="350" y="270.8">SD_MISO</text>
<text x="396.2" y="271">UART_TX</text>
<text x="232.7" y="276.2">SWCLK</text>
<text x="233.6" y="279.8">SWDIO</text>
<text x="350" y="281.4">SD_CLK</text>
<text x="396" y="281.5">UART_RX</text>
<text x="350" y="285">SD_MOSI</text>
<text x="350" y="291.8">SD_CS</text>
<text x="350" y="288.5">OLED_SDA</text>
<text x="105.2" y="301.2" transform="rotate(-90 105.2 301.2)">3V3</text>
<text x="413.9" y="301" transform="rotate(-90 413.9 301)">3V3</text>
<text x="29" y="309.7">PSRAM_CS</text>
<text x="27.7" y="316.7">PSRAM_IO2</text>
<text x="28.9" y="313.1">PSRAM_IO1</text>
<text x="106.5" y="313.1">PSRAM_IO3</text>
<text x="106.5" y="316.6">PSRAM_CLK</text>
<text x="106.5" y="320.1">PSRAM_IO0</text>
<text x="157.4" y="322">SD_MOSI</text>
<text x="162.4" y="318.5">SD_CS</text>
<text x="159.3" y="329.1">SD_CLK</text>
<text x="167.6" y="325.4">3V3</text>
<text x="18.8" y="341.4">PSRAM_IO1</text>
<text x="20.2" y="337.9">PSRAM_CS</text>
<text x="111.8" y="341.3">PSRAM_IO3</text>
<text x="146.8" y="336.1">SD_MISO</text>
<text x="18.8" y="345">PSRAM_IO2</text>
<text x="111.8" y="344.8">PSRAM_CLK</text>
<text x="300.2" y="346.6">3V3</text>
<text x="111.8" y="348.4">PSRAM_IO0</text>
<text x="175.7" y="363.1" transform="rotate(-90 175.7 363.1)">3V3</text>
<text x="283" y="360.9">SWDIO</text>
<text x="282.1" y="366.2">SWCLK</text>
<text x="80" y="373.2">QSPI_SS</text>
<text x="85" y="381.9">QSPI_SD1</text>
<text x="190.9" y="381.9">QSPI_SD3</text>
<text x="231.8" y="378.5">3V3</text>
<text x="85" y="385.5">QSPI_SD2</text>
<text x="191.1" y="385.4">QSPI_SCLK</text>
<text x="191.2" y="388.8">QSPI_SD0</text>
</g>
<g font-size="3.9" fill="#800">
<text x="420.9" y="381.8">TITLE:</text>
<text x="549.5" y="386.5">REV:</text>
<text x="457.8" y="396">Company:</text>
<text x="549.1" y="396.7">Sheet: 1/1</text>
<text x="457.8" y="403.7">Date:</text>
<text x="506.8" y="403.8">Drawn By: Marlon Vinicius</text>
</g>
<g font-size="3.2" fill="#800">
<text x="41.6" y="6.7">1</text>
<text x="110.8" y="6.7">2</text>
<text x="179.9" y="6.7">3</text>
<text x="249.1" y="6.7">4</text>
<text x="318.2" y="6.7">5</text>
<text x="387.3" y="6.7">6</text>
<text x="456.5" y="6.7">7</text>
<text x="525.6" y="6.7">8</text>
<text x="4.1" y="41.8">A</text>
<text x="576.3" y="41.8">A</text>
<text x="4.1" y="110.9">B</text>
<text x="576.3" y="110.9">B</text>
<text x="4.1" y="180.1">C</text>
<text x="576.3" y="180.1">C</text>
<text x="4.1" y="249.2">D</text>
<text x="576.3" y="249.2">D</text>
<text x="4.1" y="318.3">E</text>
<text x="576.3" y="318.3">E</text>
<text x="41.6" y="408.5">1</text>
<text x="110.8" y="408.5">2</text>
<text x="179.9" y="408.5">3</text>
<text x="249.1" y="408.5">4</text>
<text x="318.2" y="408.5">5</text>
<text x="387.3" y="408.5">6</text>
<text x="456.5" y="408.5">7</text>
<text x="525.6" y="408.5">8</text>
</g>
<g font-size="3.2" fill="#000080">
<text x="166.5" y="39.7">3V3, TP1</text>
<text x="173.8" y="36.5">TP1</text>
<text x="167.6" y="43.2">3V3/</text>
<text x="84.8" y="59.3">DAT1</text>
<text x="84.8" y="62.8">CMD1</text>
<text x="83.1" y="69.7">8.5V</text>
<text x="189.4" y="71.3">H1</text>
<text x="81.1" y="73.4">GND6</text>
<text x="84.8" y="76.9">3.5V</text>
<text x="189.4" y="74.4">HDR-F-2.54_1x4</text>
<text x="84.8" y="87.5">ATT1</text>
<text x="84.8" y="94.5">ACK1</text>
<text x="84.8" y="91">CLK1</text>
<text x="245.8" y="115.6">C89</text>
<text x="256.4" y="115.6">C88</text>
<text x="323.4" y="115.6">C86</text>
<text x="334" y="115.6">C84</text>
<text x="344.6" y="115.6">C80</text>
<text x="365.7" y="115.6">C69</text>
<text x="376.3" y="115.6">C70</text>
<text x="386.9" y="115.6">C79</text>
<text x="242.4" y="122.6">100nF</text>
<text x="253" y="122.6">100nF</text>
<text x="320.1" y="122.6">100nF</text>
<text x="330.6" y="122.6">100nF</text>
<text x="341.2" y="122.6">100nF</text>
<text x="362.4" y="122.6">100nF</text>
<text x="373" y="122.6">100nF</text>
<text x="383.6" y="122.6">100nF</text>
<text x="258" y="135">C90</text>
<text x="256.5" y="138.5">1uF</text>
<text x="323.3" y="142.1">C87</text>
<text x="32.5" y="148.5">J13</text>
<text x="321.7" y="145.6">1uF</text>
<text x="32.5" y="151.5">USB-TYPE-C-018</text>
<text x="253.3" y="155.5">U13</text>
<text x="418" y="153.6">TS3425BA</text>
<text x="418" y="150.1">SW1</text>
<text x="253.3" y="158.5">RP2040</text>
<text x="341.8" y="160.4">D+1</text>
<text x="351.7" y="160.4">D+,1</text>
<text x="26.1" y="166.7">5.1k</text>
<text x="26.1" y="163.5">R76</text>
<text x="364.9" y="165.2">R96</text>
<text x="364.9" y="168.4">22</text>
<text x="418" y="171.2">SW2</text>
<text x="72" y="177.2">5.1k</text>
<text x="349.2" y="178.2">D-1D-,1</text>
<text x="363.9" y="179.1">22</text>
<text x="418" y="174.8">TS3425BA</text>
<text x="80.8" y="180.9">R80</text>
<text x="364.8" y="182.6">R93</text>
<text x="125.2" y="191.4">C52</text>
<text x="125.2" y="194.6">4.7uF</text>
<text x="148.2" y="196.4">4.7uF</text>
<text x="148.2" y="193.2">C54</text>
<text x="440.6" y="220.9">12MHz</text>
<text x="440.6" y="217.9">Y1</text>
<text x="460.4" y="221.4">C68</text>
<text x="410.7" y="227">R92</text>
<text x="460.4" y="224.6">30pF</text>
<text x="410.7" y="230.2">1k</text>
<text x="432.2" y="239.1">C67</text>
<text x="346.3" y="244.3">R75</text>
<text x="346.3" y="240.8">R100</text>
<text x="360.4" y="240.8">22</text>
<text x="360.7" y="244.3">220</text>
<text x="432.2" y="242.2">30pF</text>
<text x="346.3" y="247.8">R74</text>
<text x="346.3" y="251.4">R99</text>
<text x="360.4" y="251.4">22</text>
<text x="360.7" y="247.8">220</text>
<text x="93.1" y="254.9">D9</text>
<text x="149.6" y="256.1">RT9013-33GB</text>
<text x="149.6" y="253.2">U11</text>
<text x="346.3" y="254.9">R97</text>
<text x="360.4" y="254.9">22</text>
<text x="93.1" y="258.1">1N5819WS S4_C2939001</text>
<text x="183.1" y="261.6">1N5819WS S4_C2939001</text>
<text x="183.1" y="258.5">D8</text>
<text x="359.8" y="262.7">SW1, SW1/</text>
<text x="94.2" y="268.3">C95</text>
<text x="108.3" y="268.2">C65</text>
<text x="122.4" y="268.2">C64</text>
<text x="185.9" y="269.1">1uF</text>
<text x="187.5" y="265.5">C62</text>
<text x="422.3" y="267.5">TP1</text>
<text x="422.3" y="264">TX1</text>
<text x="94.2" y="271.4">2.2uF</text>
<text x="108.3" y="271.3">2.2uF</text>
<text x="122.4" y="271.3">2.2uF</text>
<text x="161.1" y="274.3">C60</text>
<text x="368.4" y="272.5">SW2, SW2/</text>
<text x="422.3" y="274.6">RX1</text>
<text x="157.8" y="281.4">100nF</text>
<text x="422.3" y="278.1">TP1</text>
<text x="422.3" y="286.9">TP1</text>
<text x="422.3" y="283.4">GND5</text>
<text x="422.3" y="292.2">3V</text>
<text x="75.5" y="299.6">U8</text>
<text x="422.3" y="295.8">TP1</text>
<text x="75.5" y="303.2">VTI7064MSME</text>
<text x="195.4" y="305.2">CARD1</text>
<text x="195.4" y="308.6">TF-01A_C2889258</text>
<text x="127.6" y="314.9">C59</text>
<text x="124.3" y="321.9">100nF</text>
<text x="73.5" y="328.2">U10</text>
<text x="345.6" y="328.2">TP1</text>
<text x="345.6" y="325.3">GND1</text>
<text x="361.5" y="328.2">TP1</text>
<text x="361.5" y="325.3">GND4</text>
<text x="73.5" y="331.6">LY68L6400SLIT</text>
<text x="176.7" y="346.3">10K</text>
<text x="176.7" y="343.1">R81</text>
<text x="310.1" y="355.4">3V3</text>
<text x="144.1" y="365.9">U12</text>
<text x="310.1" y="366">C51</text>
<text x="310.1" y="360.7">D7</text>
<text x="42.3" y="368.8">SW3</text>
<text x="63.2" y="371.7">R91</text>
<text x="68.7" y="367.8">SW3/SW3,</text>
<text x="70.6" y="370.6">TP1 MINI</text>
<text x="75.9" y="370.6">TP1 MINI</text>
<text x="144.1" y="369.1">W25Q16JVUXIQ</text>
<text x="310.1" y="371.3">G1</text>
<text x="42.3" y="372.3">TS3425BA</text>
<text x="63.2" y="374.8">1k</text>
<text x="218.4" y="380.1">C66</text>
<text x="217.7" y="387.2">100nF</text>
</g>
<g font-size="3.2">
<text x="176" y="71.9" transform="rotate(-90 176 71.9)">4</text>
<text x="179.6" y="71.9" transform="rotate(-90 179.6 71.9)">3</text>
<text x="183.1" y="71.9" transform="rotate(-90 183.1 71.9)">2</text>
<text x="185.9" y="71.9" transform="rotate(-90 185.9 71.9)">1</text>
<text x="34.4" y="161.7">B1</text>
<text x="63.7" y="161.7">A12</text>
<text x="40.1" y="163.5">GND</text>
<text x="54.9" y="163.5">GND</text>
<text x="32.4" y="186.4">B12</text>
<text x="40.1" y="188.2">GND</text>
<text x="54.9" y="188.2">GND</text>
<text x="63.7" y="186.4">A1</text>
<text x="433.7" y="225.2">4</text>
<text x="449.8" y="232.3">2</text>
<text x="204.8" y="315.2">GND</text>
<text x="213.6" y="313.4">13</text>
<text x="213.6" y="316.9">12</text>
<text x="57.8" y="318.7">4</text>
<text x="61.3" y="320.5">VSS</text>
<text x="204.8" y="318.7">GND</text>
<text x="183" y="331">6</text>
<text x="186.5" y="332.8">VSS</text>
<text x="204.8" y="339.9">GND</text>
<text x="213.6" y="338.1">11</text>
<text x="213.6" y="341.6">10</text>
<text x="49" y="346.9">4</text>
<text x="204.8" y="343.4">GND</text>
<text x="52.5" y="348.7">VSS</text>
<text x="110.7" y="387.5">4</text>
<text x="114.2" y="389.3">GND</text>
</g>
<g font-size="3.2" fill="#00f">
<text x="201.1" y="137.4">pr</text>
<text x="201.1" y="133.8">Certifique-se de que C8 esteja</text>
<text x="207.6" y="137.4">ximo ao pino 45 do RP204</text>
<text x="331.6" y="142.7">pr</text>
<text x="331.6" y="139.1">Certifique-se de que C10 esteja</text>
<text x="338.1" y="142.7">ximo em 44 de RP204</text>
<text x="49" y="156.8" transform="rotate(-90 49 156.8)">3</text>
<text x="52.6" y="156.8" transform="rotate(-90 52.6 156.8)">2</text>
<text x="417.8" y="158.2">1</text>
<text x="423.3" y="158.2">2</text>
<text x="34.4" y="165.2">B4</text>
<text x="40.1" y="167">VBUS</text>
<text x="50.4" y="162" transform="rotate(-90 50.4 162)">SH</text>
<text x="53.4" y="167">VBUS</text>
<text x="54" y="162" transform="rotate(-90 54 162)">SH</text>
<text x="63.7" y="165.2">A9</text>
<text x="417.8" y="165.2">3</text>
<text x="423.3" y="165.2">4</text>
<text x="34.4" y="168.8">B5</text>
<text x="34.4" y="172.3">B6</text>
<text x="40.1" y="170.5">CC2</text>
<text x="53.5" y="170.5">SBU1</text>
<text x="63.7" y="172.3">A7</text>
<text x="63.7" y="168.8">A8</text>
<text x="34.4" y="175.8">B7</text>
<text x="34.4" y="179.4">B8</text>
<text x="40.1" y="174.1">DP2</text>
<text x="40.1" y="177.6">DN2</text>
<text x="55.4" y="174.1">DN1</text>
<text x="55.8" y="177.6">DP1</text>
<text x="63.7" y="179.4">A5</text>
<text x="63.7" y="175.8">A6</text>
<text x="417.8" y="179.4">1</text>
<text x="423.3" y="179.4">2</text>
<text x="34.4" y="182.9">B9</text>
<text x="40.1" y="181.1">SBU2</text>
<text x="40.1" y="184.6">VBUS</text>
<text x="53.4" y="184.6">VBUS</text>
<text x="55.7" y="181.1">CC1</text>
<text x="63.7" y="182.9">A4</text>
<text x="50.4" y="191.3" transform="rotate(-90 50.4 191.3)">SH</text>
<text x="54" y="191.3" transform="rotate(-90 54 191.3)">SH</text>
<text x="417.8" y="186.4">3</text>
<text x="423.3" y="186.4">4</text>
<text x="49" y="194.1" transform="rotate(-90 49 194.1)">0</text>
<text x="52.6" y="194.1" transform="rotate(-90 52.6 194.1)">1</text>
<text x="449.8" y="225.2">3</text>
<text x="433.7" y="232.3">1</text>
<text x="139.1" y="260.5">1</text>
<text x="143.6" y="261.9">VIN</text>
<text x="139.1" y="267.5">2</text>
<text x="143.6" y="269">GND</text>
<text x="150.9" y="265.4">VOUT</text>
<text x="162.3" y="264">5</text>
<text x="139.1" y="274.6">3</text>
<text x="155.2" y="272.5">NC</text>
<text x="162.3" y="271.1">4</text>
<text x="143.6" y="276">EN</text>
<text x="57.8" y="308.1">1</text>
<text x="57.8" y="311.6">2</text>
<text x="61.3" y="309.9">#CE</text>
<text x="95.4" y="311.6">7</text>
<text x="57.8" y="315.2">3</text>
<text x="61.3" y="313.4">SO/SIO1</text>
<text x="61.3" y="316.9">SIO2</text>
<text x="85.6" y="316.9">SCLK</text>
<text x="85.9" y="313.4">SIO3</text>
<text x="95.4" y="315.2">6</text>
<text x="183" y="316.9">2</text>
<text x="183" y="313.4">1</text>
<text x="186.5" y="315.2">DAT2</text>
<text x="81" y="320.5">SI/SIO0</text>
<text x="95.4" y="318.7">5</text>
<text x="183" y="320.5">3</text>
<text x="186.5" y="322.2">CMD</text>
<text x="186.5" y="318.7">CD/DAT3</text>
<text x="183" y="327.5">5</text>
<text x="186.5" y="329.3">CLK</text>
<text x="183" y="334.6">7</text>
<text x="49" y="336.3">1</text>
<text x="49" y="339.9">2</text>
<text x="52.5" y="338.1">CE#</text>
<text x="52.5" y="341.6">SO/SIO[1]</text>
<text x="88.3" y="341.6">SIO[3]</text>
<text x="100.7" y="339.9">7</text>
<text x="183" y="341.6">9</text>
<text x="183" y="338.1">8</text>
<text x="186.5" y="339.9">DAT1</text>
<text x="186.5" y="336.3">DAT0</text>
<text x="49" y="343.4">3</text>
<text x="52.5" y="345.2">SIO[2]</text>
<text x="90.9" y="345.2">SCLK</text>
<text x="100.7" y="346.9">5</text>
<text x="100.7" y="343.4">6</text>
<text x="186.5" y="343.4">CD</text>
<text x="83.4" y="348.7">SI/SIO[0]</text>
<text x="42.1" y="376.9">1</text>
<text x="47.6" y="376.9">2</text>
<text x="110.7" y="376.9">1</text>
<text x="174.7" y="375.1">EP</text>
<text x="180.1" y="373.4">9</text>
<text x="42.1" y="384">3</text>
<text x="47.6" y="384">4</text>
<text x="110.7" y="380.4">2</text>
<text x="110.7" y="384">3</text>
<text x="114.2" y="378.7">CS#</text>
<text x="114.2" y="382.2">DO(IO1)</text>
<text x="142" y="382.2">HOLD#orRESET#(IO3)</text>
<text x="180.1" y="384">6</text>
<text x="180.1" y="380.4">7</text>
<text x="114.2" y="385.7">WP#(IO2)</text>
<text x="166.1" y="389.3">DI(IO0)</text>
<text x="172.4" y="385.7">CLK</text>
<text x="180.1" y="387.5">5</text>
</g>
<g font-size="3.2" fill="#f00">
<text x="86.9" y="309.9">VDD</text>
<text x="95.4" y="308.1">8</text>
<text x="183" y="324">4</text>
<text x="186.5" y="325.8">VDD</text>
<text x="92.6" y="338.1">VCC</text>
<text x="100.7" y="336.3">8</text>
<text x="180.1" y="376.9">8</text>
<text x="172" y="378.7">VCC</text>
</g>
<g font-size="2.8" fill="#00f">
<text x="269.8" y="163.7" transform="rotate(-90 269.8 163.7)">50</text>
<text x="273.4" y="163.7" transform="rotate(-90 273.4 163.7)">23</text>
<text x="280.4" y="163.7" transform="rotate(-90 280.4 163.7)">45</text>
<text x="285.7" y="163.7" transform="rotate(-90 285.7 163.7)">44</text>
<text x="292.8" y="163.7" transform="rotate(-90 292.8 163.7)">49</text>
<text x="296.3" y="163.7" transform="rotate(-90 296.3 163.7)">42</text>
<text x="299.8" y="163.7" transform="rotate(-90 299.8 163.7)">33</text>
<text x="303.4" y="163.7" transform="rotate(-90 303.4 163.7)">22</text>
<text x="306.9" y="163.7" transform="rotate(-90 306.9 163.7)">10</text>
<text x="310.4" y="162.2" transform="rotate(-90 310.4 162.2)">1</text>
<text x="315.7" y="163.7" transform="rotate(-90 315.7 163.7)">48</text>
<text x="321" y="163.7" transform="rotate(-90 321 163.7)">43</text>
<text x="271.2" y="172.7" transform="rotate(-90 271.2 172.7)">DVDD</text>
<text x="274.7" y="172.7" transform="rotate(-90 274.7 172.7)">DVDD</text>
<text x="294.1" y="173.8" transform="rotate(-90 294.1 173.8)">IOVDD</text>
<text x="297.7" y="173.8" transform="rotate(-90 297.7 173.8)">IOVDD</text>
<text x="301.2" y="173.8" transform="rotate(-90 301.2 173.8)">IOVDD</text>
<text x="304.7" y="173.8" transform="rotate(-90 304.7 173.8)">IOVDD</text>
<text x="308.2" y="173.8" transform="rotate(-90 308.2 173.8)">IOVDD</text>
<text x="311.8" y="173.8" transform="rotate(-90 311.8 173.8)">IOVDD</text>
<text x="327.2" y="172.2">USB_DP</text>
<text x="338.8" y="170.9">47</text>
<text x="287.1" y="176.6" transform="rotate(-90 287.1 176.6)">VREG_IN</text>
<text x="317.1" y="177.4" transform="rotate(-90 317.1 177.4)">USB_VDD</text>
<text x="322.4" y="179.3" transform="rotate(-90 322.4 179.3)">ADC_AVDD</text>
<text x="326.5" y="175.7">USB_DM</text>
<text x="338.8" y="174.4">46</text>
<text x="281.8" y="180.8" transform="rotate(-90 281.8 180.8)">VREG_VOUT</text>
<text x="340.3" y="185">2</text>
<text x="254.4" y="186.7">56</text>
<text x="258.9" y="188.1">QSPI_SS</text>
<text x="329.2" y="189.8">GPIO1</text>
<text x="329.2" y="186.3">GPIO0</text>
<text x="340.3" y="188.5">3</text>
<text x="254.4" y="195.5">55</text>
<text x="254.4" y="192">53</text>
<text x="258.9" y="196.9">QSPI_SD1</text>
<text x="258.9" y="193.4">QSPI_SD0</text>
<text x="329.2" y="196.9">GPIO3</text>
<text x="329.2" y="193.4">GPIO2</text>
<text x="340.3" y="195.5">5</text>
<text x="340.3" y="192">4</text>
<text x="254.4" y="199.1">54</text>
<text x="254.4" y="202.6">51</text>
<text x="258.9" y="200.4">QSPI_SD2</text>
<text x="258.9" y="204">QSPI_SD3</text>
<text x="329.2" y="204">GPIO5</text>
<text x="329.2" y="200.4">GPIO4</text>
<text x="340.3" y="202.6">7</text>
<text x="340.3" y="199.1">6</text>
<text x="254.4" y="207.9">52</text>
<text x="258.9" y="209.3">QSPI_SCLK</text>
<text x="329.2" y="207.5">GPIO6</text>
<text x="340.3" y="209.7">9</text>
<text x="340.3" y="206.1">8</text>
<text x="329.2" y="211">GPIO7</text>
<text x="329.2" y="214.5">GPIO8</text>
<text x="338.8" y="213.2">11</text>
<text x="327.7" y="221.6">GPIO10</text>
<text x="329.2" y="218.1">GPIO9</text>
<text x="338.8" y="220.2">13</text>
<text x="338.8" y="216.7">12</text>
<text x="327.7" y="225.1">GPIO11</text>
<text x="338.8" y="227.3">15</text>
<text x="338.8" y="223.8">14</text>
<text x="327.7" y="232.2">GPIO13</text>
<text x="327.7" y="228.7">GPIO12</text>
<text x="338.8" y="230.8">16</text>
<text x="254.4" y="234.4">20</text>
<text x="258.9" y="235.7">XIN</text>
<text x="327.7" y="239.2">GPIO15</text>
<text x="327.7" y="235.7">GPIO14</text>
<text x="338.8" y="237.9">18</text>
<text x="338.8" y="234.4">17</text>
<text x="254.4" y="241.4">21</text>
<text x="258.9" y="242.8">XOUT</text>
<text x="327.7" y="242.8">GPIO16</text>
<text x="338.8" y="244.9">28</text>
<text x="338.8" y="241.4">27</text>
<text x="327.7" y="249.8">GPIO18</text>
<text x="327.7" y="246.3">GPIO17</text>
<text x="338.8" y="252">30</text>
<text x="338.8" y="248.5">29</text>
<text x="327.7" y="256.9">GPIO20</text>
<text x="327.7" y="253.3">GPIO19</text>
<text x="338.8" y="255.5">31</text>
<text x="254.4" y="259">26</text>
<text x="258.9" y="260.4">RUN</text>
<text x="327.7" y="263.9">GPIO22</text>
<text x="327.7" y="260.4">GPIO21</text>
<text x="338.8" y="262.6">34</text>
<text x="338.8" y="259">32</text>
<text x="327.7" y="267.5">GPIO23</text>
<text x="338.8" y="269.6">36</text>
<text x="338.8" y="266.1">35</text>
<text x="254.4" y="274.9">24</text>
<text x="327.7" y="274.5">GPIO25</text>
<text x="327.7" y="271">GPIO24</text>
<text x="338.8" y="273.2">37</text>
<text x="254.4" y="278.4">25</text>
<text x="258.9" y="279.8">SWD</text>
<text x="258.9" y="276.3">SWCLK</text>
<text x="319.3" y="281.6">GPIO26_ADC0</text>
<text x="338.8" y="280.2">38</text>
<text x="319.3" y="285.1">GPIO27_ADC1</text>
<text x="338.8" y="287.3">40</text>
<text x="338.8" y="283.7">39</text>
<text x="319.3" y="292.2">GPIO29_ADC3</text>
<text x="319.3" y="288.6">GPIO28_ADC2</text>
<text x="338.8" y="290.8">41</text>
<text x="281.8" y="296.5" transform="rotate(-90 281.8 296.5)">TESTEN</text>
<text x="299.4" y="296.5" transform="rotate(-90 299.4 296.5)">GND</text>
<text x="280.4" y="301.1" transform="rotate(-90 280.4 301.1)">19</text>
<text x="298.1" y="301.1" transform="rotate(-90 298.1 301.1)">57</text>
</g>
</svg>
